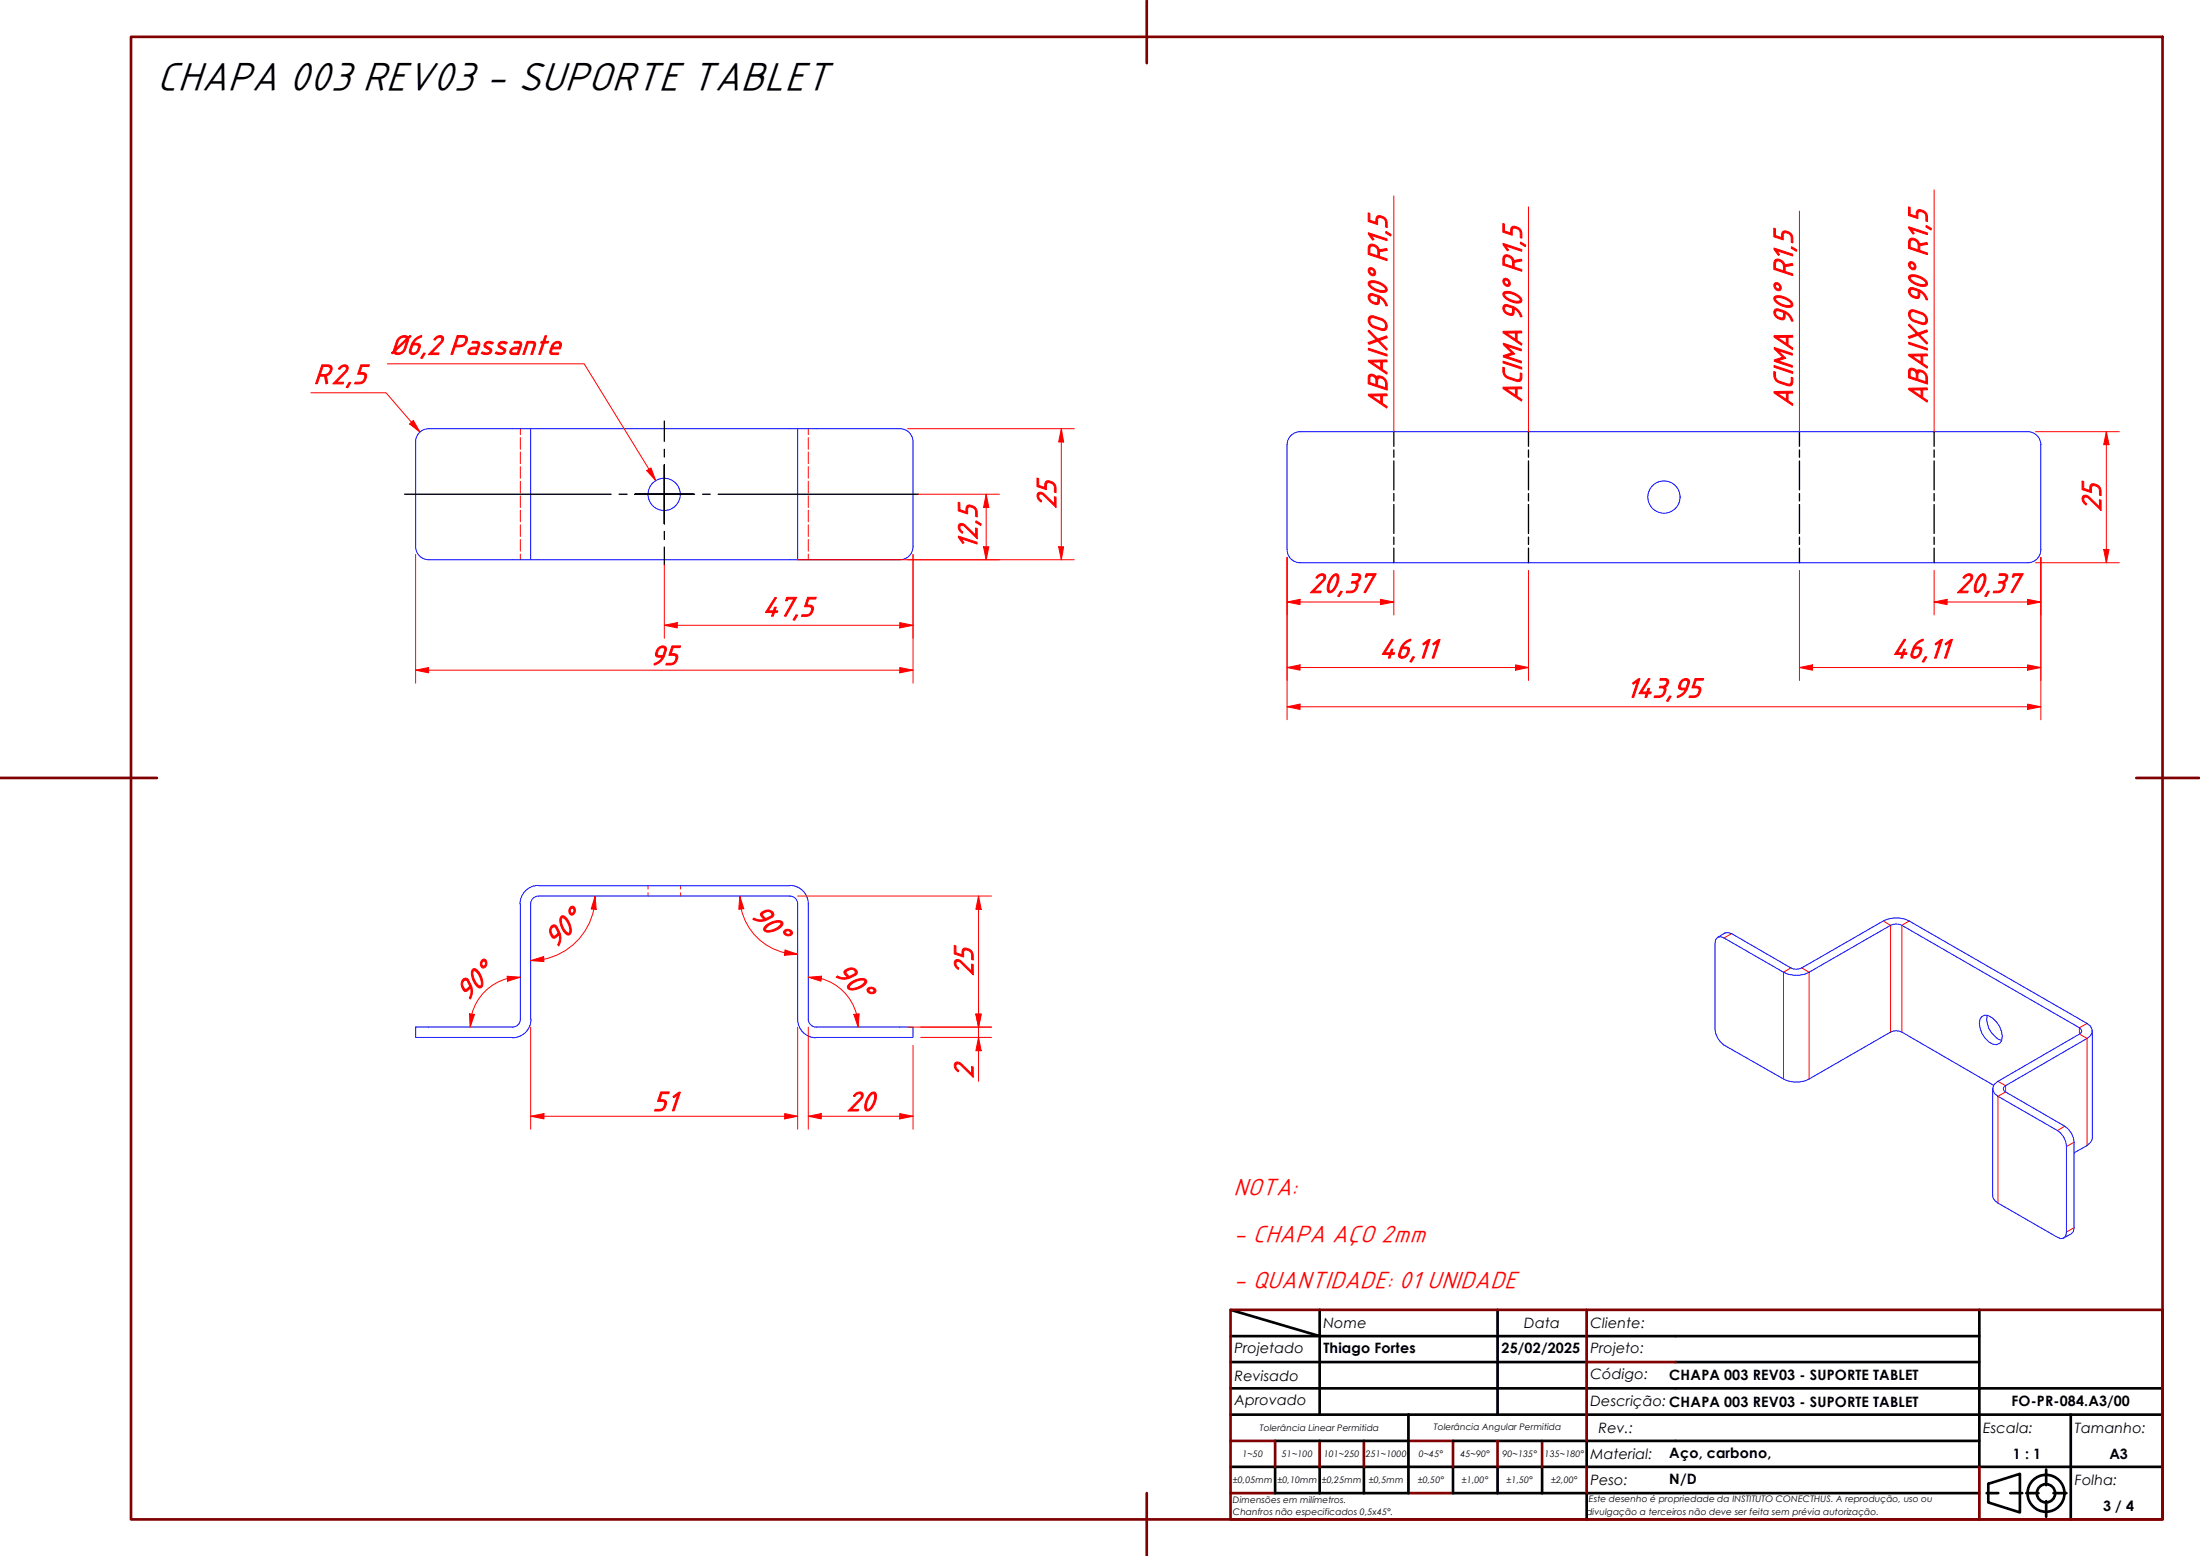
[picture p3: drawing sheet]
<svg xmlns="http://www.w3.org/2000/svg" width="420mm" height="297mm" viewBox="0 0 420 297" stroke-linecap="round" stroke-linejoin="round" font-family="sans-serif">
<!-- layer: Hidden ABNT -->
<g fill="none" stroke="#f00" stroke-width=".19">
<path d="M99.4 81.8v1.2M99.4 83.6v2.2M99.4 86.3v2.2M99.4 89.1v2.2M99.4 91.9v2.2M99.4 94.7v2.2M99.4 97.4v2.2M154.4 81.8v1.2M154.4 83.6v2.2M154.4 86.3v2.2M154.4 89.1v2.2M154.4 91.9v2.2"/>
<path d="M154.4 94.7v2.2M154.4 97.4v2.2M99.4 100.2v2.2M99.4 103v2.2M99.4 105.8v1.1M154.4 100.2v2.2M154.4 103v2.2M154.4 105.8v1.1M123.8 169.1v.6M123.8 170.4v.7M130 169.1v.6M130 170.4v.7"/>
</g>
<!-- layer: Visible ABNT -->
<g fill="none" stroke="#00f" stroke-width=".19">
<path d="M81.9 81.8h19.4v25.1h-19.4M81.9 81.8a2.51 2.51 0 0 0-2.5 2.6v19.9a2.51 2.51 0 0 0 2.5 2.6M101.3 81.8h51M171.8 81.8h-19.5v25.1h19.5M171.9 81.8a2.51 2.51 0 0 1 2.5 2.6v19.9a2.51 2.51 0 0 1-2.5 2.6M245.8 84.9v20a2.51 2.51 0 0 0 2.5 2.5M248.3 82.4h138.9M248.3 82.4a2.51 2.51 0 0 0-2.5 2.5M387.3 82.4a2.51 2.51 0 0 1 2.5 2.5M389.8 84.9v20a2.51 2.51 0 0 1-2.5 2.5M101.3 106.9h51M248.3 107.4h138.9"/>
<path d="M99.4 172.6v22a1.49 1.49 0 0 1-1.5 1.5M101.3 172.6v21.9M102.8 169a3.5 3.5 0 0 0-3.5 3.5M102.8 171.1a1.49 1.49 0 0 0-1.5 1.4M102.9 169.1h48M102.9 171.1h48M150.8 169a3.5 3.5 0 0 1 3.6 3.5M150.8 171.1a1.49 1.49 0 0 1 1.5 1.4M152.3 172.6v22a3.5 3.5 0 0 0 3.6 3.5M154.4 172.6v22a1.49 1.49 0 0 0 1.5 1.5M328 178.9l1.4-.8 .6-.1 .7 .2 11.3 6.6a2.29 2.29 0 0 0 2.1 0l15.6-9a5.4 5.4 0 0 1 4.9 0l34 19.6a1.53 1.53 0 0 1 1 1.4 1.53 1.53 0 0 1-1 1.4l-15.6 9-.4 .6 .1 .4 .3 .3 11.3 6.5a3.9 3.9 0 0 1 1.8 3v16.4l-.1 .7-.4 .4-1.5 .8M97.9 196.1h-18.5v1.9h18.5"/>
<path d="M101.4 194.6a3.5 3.5 0 0 1-3.5 3.5M155.9 196.1h18.5v1.9h-18.5M378.5 194l.6-.2a3.9 3.9 0 0 1 3.2 3.2l.1 .9-.1 .8-.4 .5a2.16 2.16 0 0 1-2.8-1 4.2 4.2 0 0 1-1-3.7zM379.5 193.8a4.3 4.3 0 0 0 2.8 4.8M399.6 196.8v20.4l-.1 .5-.9 1-2.5 1.4M380.7 207.2l-17.5-10.2a2.42 2.42 0 0 0-2.1 0l-15.6 9a5.3 5.3 0 0 1-4.9 0l-11.4-6.5a4 4 0 0 1-1.7-3.1v-16.3l.2-.7 .3-.5 .6-.1 .6 .3 11.4 6.5a5.3 5.3 0 0 0 4.9 0l15.6-9a2.42 2.42 0 0 1 2.1 0l33.9 19.6 .3 .3 .2 .3-.5 .6-15.5 9a1.52 1.52 0 0 0-1 1.5 1.52 1.52 0 0 0 1 1.4l11.3 6.5a3.8 3.8 0 0 1 1.8 3.1v16.3l-.2 .7-.4 .4-.5 .2-12-6.8-.9-.9-.1-.5v-20.5"/>
<circle cx="126.8" cy="94.4" r="3.1"/>
<circle cx="317.8" cy="94.9" r="3.1"/>
</g>
<!-- layer: Visible Narrow ABNT -->
<path d="M330.7 178.2l-1.5 .9M359.7 175.8l1.4 .8v20.4M364.6 175.8l-1.4 .8v20.4M342 184.8l-1.4 .8v20.4M344.1 184.8l1.4 .8v20.4M398.6 195.4l-1.5 .8v1.2l1.5 .8v20.5M381.6 206.4l1.4 .8v1.3l-1.4 .8v20.4M394.3 215l-1.4 .8M396.1 218l-1.4 .9M396.1 234.4l-1.4 .8" fill="none" stroke="#f00" stroke-width=".19"/>
<!-- layer: Linha de centro curva (ISO) -->
<g fill="none" stroke="#000" stroke-width=".25">
<path d="M266.2 82.4v2.8M266.2 85.9v1.4M266.2 88v5.5M266.2 94.2v1.4M266.2 96.3v5.5M291.9 82.4v2.8M291.9 85.9v1.4M291.9 88v5.5M291.9 94.2v1.4M291.9 96.3v5.5M343.7 82.4v2.8M343.7 85.9v1.4"/>
<path d="M343.7 88v5.5M343.7 94.2v1.4M343.7 96.3v5.5M369.4 82.4v2.8M369.4 85.9v1.4M369.4 88v5.5M369.4 94.2v1.4M369.4 96.3v5.5M266.2 102.5v1.4M266.2 104.6v2.8M291.9 102.5v1.4M291.9 104.6v2.8"/>
<path d="M343.7 102.5v1.4M343.7 104.6v2.8M369.4 102.5v1.4M369.4 104.6v2.8"/>
</g>
<!-- layer: Borda A3/A4 (ABNT) -->
<g fill="none" stroke="#800000" stroke-width=".51">
<path d="M25 7h388v283.1h-388zM219 0v12.1M0 148.5h30M408 148.5h12M235 250h178v40.1h-178zM303 250v25.1M235 275.1h8.5v4.9M252 275.1v4.9M260.5 275.1v4.9M269 275.1h8.5v4.9M286 275.1v4.9M294.5 275.1v4.9"/>
<path d="M303 260h17M219 285v12M235 285h8.5M269 285h8.5M303 280v5M378 280v10.1"/>
</g>
<g fill="none" stroke="#000" stroke-width=".51">
<path d="M235 255.1h143M235 250l17 5.1M252 250v20.1M286 250v10M378 250v30M235 260h51M235 265h178M235 270.1h178M243.5 275.1h25.5M269 270.1v14.9h-25.5v-5M277.5 275.1h25.5M286 260h17"/>
<path d="M286 260v10.1M303 275.1h75M303 275.1v4.9M320 260h58M395.5 270.1v20M235 280h178M252 280v5M260.5 280v5M277.5 280v5h100.5M286 280v5M294.5 280v5M303 285v5.1"/>
<path d="M379.4 285h2.2M379.7 283.3l6.1-1.9v7.3l-6.1-1.9zM383.9 285h2.3M387 285h2.3M390.8 280.5v3M390.8 286.6v2.9M392.2 285h2.5"/>
<circle cx="390.7" cy="285.1" r="3.5"/>
<circle cx="390.7" cy="285.1" r="1.75"/>
</g>
<!-- layer: Marca de centro (ISO) -->
<path d="M77.3 94.3h39.4M118.2 94.3h1.6M121.2 94.3h5.7h-5.6M126.9 88.8v5.5v-5.5M126.9 100v-5.7v5.7M126.9 80.4v3.9M126.9 85.8v1.4M132.5 94.3h-5.6h5.8M134.2 94.3h1.4M137.2 94.3h38.2M126.9 101.5v1.5M126.9 104.4v3.4" fill="none" stroke="#000" stroke-width=".25"/>
<path d="M188.3 94.3v2.6" fill="none" stroke="#f00" stroke-width=".19"/>
<path d="M188.3 94.3l.5 2.6h-1z" fill="#f00"/>
<path d="M188.3 94.3l.5 2.6h-1zM188.3 104.4v2.5" fill="none" stroke="#f00" stroke-width=".19"/>
<path d="M187.8 104.4h1l-.5 2.5z" fill="#f00"/>
<path d="M175.4 94.3h15.5M188.3 96.9v7.5M152.3 106.9h38.6M187.8 104.4h1l-.5 2.5zM202.7 104.4v2.5" fill="none" stroke="#f00" stroke-width=".19"/>
<path d="M202.2 104.4h.9l-.4 2.5z" fill="#f00"/>
<path d="M202.7 81.8v2.6M202.2 104.4h.9l-.4 2.5z" fill="none" stroke="#f00" stroke-width=".19"/>
<path d="M202.7 81.8l.4 2.6h-.9z" fill="#f00"/>
<path d="M173.4 81.8h31.8M202.7 81.8l.4 2.6h-.9zM202.7 84.4v20M126.9 119.4h2.4M173.4 106.9h31.8" fill="none" stroke="#f00" stroke-width=".19"/>
<path d="M126.9 119.4l2.4-.5v1z" fill="#f00"/>
<path d="M126.9 119.4l2.4-.5v1zM171.8 119.4h2.6" fill="none" stroke="#f00" stroke-width=".19"/>
<path d="M171.8 118.9l2.6 .5-2.6 .5z" fill="#f00"/>
<path d="M126.9 107.8v14M129.3 119.4h42.5M171.8 118.9l2.6 .5-2.6 .5zM174.4 105.8v16M141.3 171.1l.3 2.4" fill="none" stroke="#f00" stroke-width=".19"/>
<path d="M141.3 171.1l.7 2.4-.9 .1z" fill="#f00"/>
<path d="M141.3 171.1l.7 2.4-.9 .1zM149.9 181.8l2.4 .4" fill="none" stroke="#f00" stroke-width=".19"/>
<path d="M149.9 181.3l2.4 .9-2.5 .2z" fill="#f00"/>
<path d="M113.7 171.1l-.3 2.4M141.6 173.6a11.1 11.1 0 0 0 8.3 8.3M149.9 181.3l2.4 .9-2.5 .2z" fill="none" stroke="#f00" stroke-width=".19"/>
<path d="M113.7 171.1l.2 2.5-1-.1z" fill="#f00"/>
<path d="M113.7 171.1l.2 2.5-1-.1zM103.8 183.1l-2.5 .3" fill="none" stroke="#f00" stroke-width=".19"/>
<path d="M101.3 183.4l2.5-.8 .1 1z" fill="#f00"/>
<path d="M113.4 173.6a12.3 12.3 0 0 1-9.5 9.5M101.3 183.4l2.5-.8 .1 1zM154.4 186.5l2.4 .4" fill="none" stroke="#f00" stroke-width=".19"/>
<path d="M154.4 186.5l2.5-.1-.1 .9z" fill="#f00"/>
<path d="M154.4 186.5l2.5-.1-.1 .9zM163.6 193.6l.3 2.5" fill="none" stroke="#f00" stroke-width=".19"/>
<path d="M163.1 193.7l1-.2-.2 2.6z" fill="#f00"/>
<path d="M99.4 186.5l-2.5 .4M156.8 186.8a9.6 9.6 0 0 1 6.8 6.8M163.1 193.7l1-.2-.2 2.6z" fill="none" stroke="#f00" stroke-width=".19"/>
<path d="M96.8 186.4l2.6 .1-2.4 .8z" fill="#f00"/>
<path d="M90.2 193.6l-.4 2.5M96.8 186.4l2.6 .1-2.4 .8z" fill="none" stroke="#f00" stroke-width=".19"/>
<path d="M89.7 193.5l.9 .2-.8 2.4z" fill="#f00"/>
<path d="M89.7 193.5l.9 .2-.8 2.4zM96.9 186.8a9.6 9.6 0 0 0-6.8 6.8M154.4 213.1h2.4" fill="none" stroke="#f00" stroke-width=".19"/>
<path d="M154.4 213.1l2.4-.5v1z" fill="#f00"/>
<path d="M154.4 213.1l2.4-.5v1zM171.8 213.1h2.6" fill="none" stroke="#f00" stroke-width=".19"/>
<path d="M171.8 212.6l2.6 .5-2.6 .5z" fill="#f00"/>
<path d="M154.4 196.1v19.5M174.4 199.6v16M149.9 213.1h2.4M156.8 213.1h15M171.8 212.6l2.6 .5-2.6 .5z" fill="none" stroke="#f00" stroke-width=".19"/>
<path d="M149.9 212.6l2.4 .5-2.4 .5z" fill="#f00"/>
<path d="M101.3 213.1h2.6M149.9 212.6l2.4 .5-2.4 .5z" fill="none" stroke="#f00" stroke-width=".19"/>
<path d="M101.3 213.1l2.6-.5v1z" fill="#f00"/>
<path d="M186.9 171.1v2.5M101.3 196.1v19.5M152.3 196.1v19.5M101.3 213.1l2.6-.5v1zM103.9 213.1h46" fill="none" stroke="#f00" stroke-width=".19"/>
<path d="M186.9 171.1l.5 2.5h-1z" fill="#f00"/>
<path d="M186.9 171.1l.5 2.5h-1zM186.9 193.6v2.5" fill="none" stroke="#f00" stroke-width=".19"/>
<path d="M186.4 193.6h1l-.5 2.5z" fill="#f00"/>
<path d="M152.3 171.1h37.1M186.9 173.6v20M173.4 196.1h16M186.4 193.6h1l-.5 2.5zM186.9 198v2.6" fill="none" stroke="#f00" stroke-width=".19"/>
<path d="M186.9 198l.5 2.6h-1z" fill="#f00"/>
<path d="M186.9 198l.5 2.6h-1zM186.9 193.6v2.5" fill="none" stroke="#f00" stroke-width=".19"/>
<path d="M186.4 193.6h1l-.5 2.5z" fill="#f00"/>
<path d="M175.8 196.1h13.6M175.8 198h13.6M186.4 193.6h1l-.5 2.5zM186.9 191.1v2.5M186.9 196.1v1.9M186.9 200.6v5.8" fill="none" stroke="#f00" stroke-width=".19"/>
<path d="M124 89.6l1.2 2.1" fill="none" stroke="#f00" stroke-width=".19"/>
<path d="M123.5 89.8l.8-.5 .9 2.4z" fill="#f00"/>
<path d="M74 69.5h37.6l12.4 20.1M123.5 89.8l.8-.5 .9 2.4z" fill="none" stroke="#f00" stroke-width=".19"/>
<path d="M78.5 80.6l1.7 1.9" fill="none" stroke="#f00" stroke-width=".19"/>
<path d="M78.9 80.2l1.3 2.3-2-1.6z" fill="#f00"/>
<path d="M59.4 75h14.3l4.8 5.6M78.9 80.2l1.3 2.3-2-1.6zM79.4 127.9h2.5" fill="none" stroke="#f00" stroke-width=".19"/>
<path d="M79.4 127.9l2.5-.5v1z" fill="#f00"/>
<path d="M79.4 127.9l2.5-.5v1zM171.8 127.9h2.6" fill="none" stroke="#f00" stroke-width=".19"/>
<path d="M171.8 127.4l2.6 .5-2.6 .5z" fill="#f00"/>
<path d="M79.4 105.8v24.6M174.4 105.8v24.6M402.3 104.9v2.5M81.9 127.9h89.9M171.8 127.4l2.6 .5-2.6 .5z" fill="none" stroke="#f00" stroke-width=".19"/>
<path d="M401.8 104.9h1l-.5 2.5z" fill="#f00"/>
<path d="M402.3 82.4v2.5M401.8 104.9h1l-.5 2.5z" fill="none" stroke="#f00" stroke-width=".19"/>
<path d="M402.3 82.4l.5 2.5h-1z" fill="#f00"/>
<path d="M388.7 82.4h16M402.3 82.4l.5 2.5h-1zM402.3 84.9v20M388.7 107.4h16M245.8 134.9h2.5" fill="none" stroke="#f00" stroke-width=".19"/>
<path d="M245.8 134.9l2.5-.5v1z" fill="#f00"/>
<path d="M245.8 134.9l2.5-.5v1zM387.2 134.9h2.6" fill="none" stroke="#f00" stroke-width=".19"/>
<path d="M387.2 134.4l2.6 .5-2.6 .5z" fill="#f00"/>
<path d="M245.8 106.4v31M369.4 114.9h2.5M389.8 106.4v31M248.3 134.9h138.9M387.2 134.4l2.6 .5-2.6 .5z" fill="none" stroke="#f00" stroke-width=".19"/>
<path d="M369.4 114.9l2.5-.5v1z" fill="#f00"/>
<path d="M369.4 114.9l2.5-.5v1zM387.2 114.9h2.6" fill="none" stroke="#f00" stroke-width=".19"/>
<path d="M387.2 114.4l2.6 .5-2.6 .5z" fill="#f00"/>
<path d="M369.4 108.9v8.5M371.9 114.9h15.3M387.2 114.4l2.6 .5-2.6 .5zM389.8 106.4v11M343.7 127.4h2.4" fill="none" stroke="#f00" stroke-width=".19"/>
<path d="M343.7 127.4l2.4-.5v1z" fill="#f00"/>
<path d="M343.7 127.4l2.4-.5v1zM387.2 127.4h2.6" fill="none" stroke="#f00" stroke-width=".19"/>
<path d="M387.2 126.9l2.6 .5-2.6 .5z" fill="#f00"/>
<path d="M245.8 114.9h2.5M343.7 108.9v21M389.8 106.4v23.5M346.1 127.4h41.1M387.2 126.9l2.6 .5-2.6 .5z" fill="none" stroke="#f00" stroke-width=".19"/>
<path d="M245.8 114.9l2.5-.5v1z" fill="#f00"/>
<path d="M245.8 114.9l2.5-.5v1zM263.7 114.9h2.5" fill="none" stroke="#f00" stroke-width=".19"/>
<path d="M263.7 114.4l2.5 .5-2.5 .5z" fill="#f00"/>
<path d="M245.8 106.4v11M248.3 114.9h15.4M263.7 114.4l2.5 .5-2.5 .5zM266.2 108.9v8.5M289.4 127.4h2.5" fill="none" stroke="#f00" stroke-width=".19"/>
<path d="M289.4 126.9l2.5 .5-2.5 .5z" fill="#f00"/>
<path d="M245.8 127.4h2.5M289.4 126.9l2.5 .5-2.5 .5z" fill="none" stroke="#f00" stroke-width=".19"/>
<path d="M245.8 127.4l2.5-.5v1z" fill="#f00"/>
<path d="M245.8 106.4v23.5M291.9 108.9v21M245.8 127.4l2.5-.5v1zM248.3 127.4h41.1" fill="none" stroke="#f00" stroke-width=".19"/>
<path d="M266.2 37.4v45M291.9 39.5v42.9M369.4 36.2v46.2M343.7 40.3v42.1" fill="none" stroke="#f00" stroke-width=".19"/>
<text font-size="8.2" x="30" y="17.3">CHAPA 003 REV03 - SUPORTE TABLET</text>
<g font-size="5.6" fill="#f00">
<text x="74.5" y="67.6">Ø6,2 Passante</text>
<text x="59.9" y="73.2">R2,5</text>
<text x="290.6" y="76.9" transform="rotate(-90 290.6 76.9)">ACIMA 90° R1,5</text>
<text x="342.3" y="77.8" transform="rotate(-90 342.3 77.8)">ACIMA 90° R1,5</text>
<text x="368" y="77.1" transform="rotate(-90 368 77.1)">ABAIXO 90° R1,5</text>
<text x="264.9" y="78.3" transform="rotate(-90 264.9 78.3)">ABAIXO 90° R1,5</text>
<text x="201.6" y="97.1" transform="rotate(-90 201.6 97.1)">25</text>
<text x="401.2" y="97.7" transform="rotate(-90 401.2 97.7)">25</text>
<text x="186.6" y="105" transform="rotate(-90 186.6 105)">12,5</text>
<text x="250" y="113.1">20,37</text>
<text x="373.6" y="113.1">20,37</text>
<text x="145.6" y="117.6">47,5</text>
<text x="263.4" y="125.6">46,11</text>
<text x="361.3" y="125.6">46,11</text>
<text x="124.1" y="126.9">95</text>
<text x="310.5" y="133.1">143,95</text>
<text x="143.3" y="174.8" transform="rotate(45 143.3 174.8)">90°</text>
<text x="106" y="181.1" transform="rotate(-45 106 181.1)">90°</text>
<text x="159.2" y="185.9" transform="rotate(45 159.2 185.9)">90°</text>
<text x="89.2" y="191.2" transform="rotate(-45 89.2 191.2)">90°</text>
<text x="185.8" y="186.4" transform="rotate(-90 185.8 186.4)">25</text>
<text x="185.8" y="205.9" transform="rotate(-90 185.8 205.9)">2</text>
<text x="124.6" y="212">51</text>
<text x="161.7" y="212">20</text>
</g>
<g font-size="4.9" fill="#f00">
<text x="235.6" y="228.1">NOTA:</text>
<text x="235.6" y="237">- CHAPA AÇO 2mm</text>
<text x="235.6" y="245.9">- QUANTIDADE: 01 UNIDADE</text>
</g>
<g font-size="2.7">
<text x="252.8" y="253.5">Nome</text>
<text x="291.1" y="253.5">Data</text>
<text x="303.8" y="253.5">Cliente:</text>
<text x="235.8" y="258.3">Projetado</text>
<text x="235.8" y="263.6">Revisado</text>
<text x="252.8" y="258.3">Thiago Fortes</text>
<text x="286.8" y="258.4">25/02/2025</text>
<text x="303.8" y="263.3">Código:</text>
<text x="303.8" y="258.3">Projeto:</text>
<text x="318.8" y="263.5">CHAPA 003 REV03 - SUPORTE TABLET</text>
<text x="235.8" y="268.3">Aprovado</text>
<text x="303.8" y="268.3">Descrição: CHAPA 003 REV03 - SUPORTE TABLET</text>
<text x="384.2" y="268.4">FO-PR-084.A3/00</text>
<text x="305.3" y="273.5">Rev.:</text>
<text x="378.8" y="273.5">Escala:</text>
<text x="396.2" y="273.5">Tamanho:</text>
<text x="303.8" y="278.6">Material:</text>
<text x="318.8" y="278.3">Aço, carbono,</text>
<text x="384.4" y="278.5">1 : 1</text>
<text x="402.8" y="278.6">A3</text>
<text x="303.8" y="283.5">Peso:</text>
<text x="318.8" y="283.4">N/D</text>
<text x="396.2" y="283.6">Folha:</text>
<text x="401.6" y="288.4">3 / 4</text>
</g>
<g font-size="1.7">
<text x="240.6" y="273.2">Tolerância Linear Permitida</text>
<text x="273.8" y="273">Tolerância Angular Permitida</text>
<text x="237.3" y="278.2">1~50</text>
<text x="244.8" y="278.2">51~100</text>
<text x="252.9" y="278.2">101~250</text>
<text x="260.9" y="278.2">251~1000</text>
<text x="271" y="278.2">0~45°</text>
<text x="279" y="278.2">45~90°</text>
<text x="287" y="278.2">90~135°</text>
<text x="295" y="278.2">135~180°</text>
<text x="235.5" y="286.9">Dimensões em milímetros.</text>
<text x="235.5" y="283.1">±0,05mm</text>
<text x="244" y="283.1">±0,10mm</text>
<text x="252.5" y="283.1">±0,25mm</text>
<text x="261.4" y="283.1">±0,5mm</text>
<text x="270.8" y="283.1">±0,50°</text>
<text x="279.2" y="283.1">±1,00°</text>
<text x="287.7" y="283.1">±1,50°</text>
<text x="296.2" y="283.1">±2,00°</text>
<text x="303.5" y="286.8">Este desenho é propriedade da INSTITUTO CONECTHUS. A reprodução, uso ou</text>
<text x="235.5" y="289.2">Chanfros não especificados 0,5x45°.</text>
<text x="303" y="289.2">divulgação a terceiros não deve ser feita sem prévia autorização.</text>
</g>
</svg>
